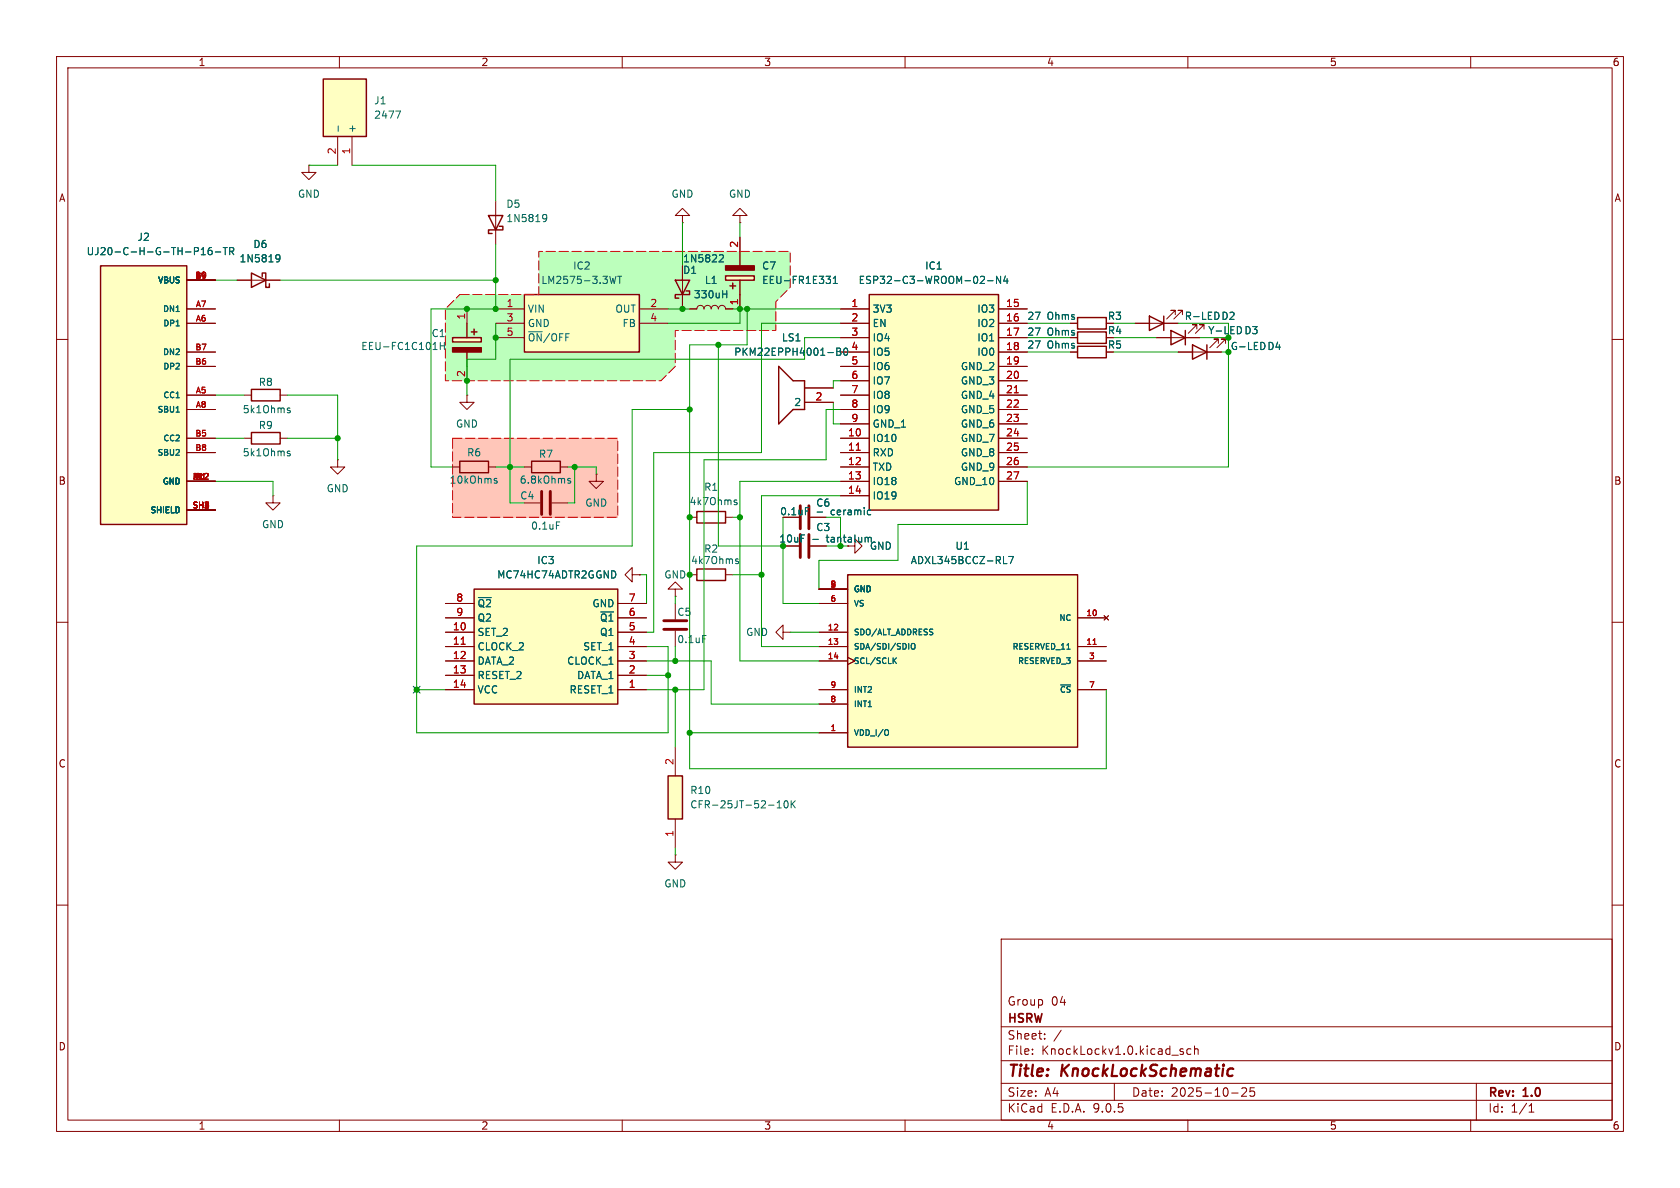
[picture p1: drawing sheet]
<svg xmlns="http://www.w3.org/2000/svg" width="297mm" height="210mm" viewBox="0 0 297 210" stroke-linecap="round" stroke-linejoin="round" font-family="sans-serif">
<g fill="none" stroke="#840000" stroke-width=".18">
<path d="M10 10h277v190h-277zM12 12h273v186h-273zM60 10v2M110 10v2M160 10v2M210 10v2M260 10v2M10 60h2M285 60h2M10 110h2M285 110h2M10 160h2"/>
<path d="M177 166h108v32h-108zM285 160h2M60 198v2M110 198v2M160 198v2M177 194.5h108M177 191.5h108M177 187.5h108M177 181.5h108M182.5 186.3v.1M182.5 185.5v.1M184.7 183.6v.1"/>
<path d="M184.7 182.8v.1M187.6 182.1l-1.3 2M197 191.5v3M208.7 185.8l.5 .2v.2l-.2 .2-.4-.1M208.7 185.5h.5M210 198v2M210.5 185.5l-.4-.1-.3 .3v.4l.2 .2h.5M211.2 185.5l.2-.1 .3 .1 .1 .9M211.2 184.9v1.5M217.7 193.2h1.2M219.5 192.4l.6-.1 .2 .1 .1 .3-.9 1.1h.9M221.7 192.3h-.7v.7l.2-.1h.5l.1 .3-.1 .5-.2 .1-.5-.1"/>
<path d="M260 198v2M261 191.5v6.5M270.3 196.6h.9M270.3 195.5l.4-.4v1.5"/>
</g>
<path d="M217.5 188.9l.5 .1M217.9 190.1l-.2 .1" fill="none" stroke="#840000" stroke-width=".4"/>
<path d="M80 77.5h29.2v13.9h-29.2z" fill="#ffc6b9"/>
<path d="M81.3 52.1h13.9v-7.6h44.5v6.3l-2.5 2.5v5.1h-17.8v6.4l-2.6 2.5h-38.1v-12.7z" fill="#bcffbc"/>
<path d="M189.2 57.2h1.3M189.2 59.7h1.3M189.2 62.2h1.3M59.7 81.3v1.3h1.3l-1.3 1.2-1.3-1.2h1.3M59.7 81.3h.1" fill="none" stroke="#840000" stroke-width=".18"/>
<path d="M190.5 56.1h5.1v2.1h-5.1zM190.5 58.7h5.1v2h-5.1zM190.5 61.2h5.1v2h-5.1z" fill="none" stroke="#840000" stroke-width=".25"/>
<path d="M153.7 52.1h22.8v38.1h-22.8z" fill="#ffffc2"/>
<path d="M153.7 52.1h22.8v38.1h-22.8zM203.2 55.9l2.5 1.3-2.5 1.2zM205.7 55.9v2.5M44.4 68.8h5.1v2.1h-5.1zM44.4 76.5h5.1v2h-5.1zM123.2 100.6h5.1v2h-5.1z" fill="none" stroke="#840000" stroke-width=".25"/>
<g fill="none" stroke="#840000" stroke-width=".18">
<path d="M148.6 54.6h5.1M148.6 57.2h5.1M148.6 59.7h5.1M176.5 54.6h5.1M176.5 57.2h5.1M176.5 59.7h5.1M200.7 57.2h7.6M207.8 55.6v-.7h-.8h.8l-1.6 1.5M209 55.6v-.7h-.7h.7l-1.5 1.5M43.2 69.9h1.2M43.2 77.5h1.2M49.5 69.9h1.3"/>
<path d="M49.5 77.5h1.3M148.6 62.2h5.1M148.6 64.8h5.1M148.6 67.3h5.1M148.6 69.9h5.1M148.6 72.4h5.1M148.6 74.9h5.1M148.6 77.5h5.1M176.5 62.2h5.1M176.5 64.8h5.1M176.5 67.3h5.1M176.5 69.9h5.1"/>
<path d="M176.5 72.4h5.1M176.5 74.9h5.1M176.5 77.5h5.1M148.6 80h5.1M148.6 82.6h5.1M148.6 85.1h5.1M148.6 87.6h5.1M176.5 80h5.1M176.5 82.6h5.1M176.5 85.1h5.1M121.9 101.6h1.3M128.3 101.6h1.2"/>
</g>
<path d="M151.4 79.6h.7M179.3 69.4h.7" fill="none" stroke="#a90000" stroke-width=".18"/>
<path d="M173.5 48.8l.4 .1 .2 .3-.8 .9h.8M174.6 49.6h1M176.9 48.8v1.3l-.7-1.3v1.3M177.7 48.8l-.3 .9h.8M178 49.3v.8M50.8 72.5l.5 .2v.2l-.4 .1M50.8 72.2h.5M50.8 79.8h.5M50.8 80.1l.5 .2v.2l-.4 .1M130.1 99.2l.5 .2-.1 .2h-.3M130.1 98.9h.4" fill="none" stroke="#006464" stroke-width=".18"/>
<path d="M149.9 101.6h40.6v30.5h-40.6z" fill="#ffffc2"/>
<path d="M207 58.4l2.5 1.3-2.5 1.3zM209.5 58.4v2.6M137.7 64.8l2.5 2.5h2v5.1h-2l-2.5 2.5zM81.3 81.5h5.1v2.1h-5.1zM94 81.5h5.1v2.1h-5.1zM149.9 101.6h40.6v30.5h-40.6z" fill="none" stroke="#840000" stroke-width=".25"/>
<g fill="none" stroke="#840000" stroke-width=".18">
<path d="M204.5 59.7h7.6M211.6 58.2v-.8h-.8h.8l-1.5 1.5M212.9 58.2v-.8h-.8h.8l-1.6 1.5M142.2 71.1h5.1M142.2 68.6h5.1M80 82.6h1.3M86.4 82.6h1.2M92.7 88.9h2.8M92.7 82.6h1.3M97.5 88.9h2.8M99.1 82.6h1.2M143.3 91.4h2.7"/>
<path d="M143.3 96.5h2.7M149.9 96.5h1.2v-1.2l1.3 1.2-1.3 1.3v-1.3M119.4 106.7v2.8M119.4 111.5v2.8M144.8 116.8h5.1M144.8 114.3h5.1M144.8 111.8h5.1M144.8 106.7h5.1M144.8 104.1h5.1M149.9 116.2l1.2 .6-1.2 .7M190.5 116.8h5.1M190.5 114.3h5.1"/>
<path d="M190.5 109.2h5.1M195.2 108.8l.8 .8M196 108.8l-.8 .8M144.8 121.9h5.1M144.8 129.5h5.1M144.8 124.5h5.1M190.5 121.9h5.1M119.4 151.1v1.3h1.2l-1.2 1.3-1.3-1.3h1.3M119.4 151.1h.1"/>
</g>
<g fill="none" stroke="#006464" stroke-width=".18">
<path d="M147.9 61.5h.5l.2 .3-.2 .3 .2 .2 .1 .3-.3 .2h-.5zM147.9 62.1h.5M149.9 62l-.1-.3-.2-.2a.68 .68 0 0 0-.5 .7 .68 .68 0 0 0 .5 .6l.2-.1 .1-.4M87.4 84.9l.5 .3-.1 .2h-.3M87.4 84.6h.4M98.4 92.3h.6M100.4 84.8l.5 .4-.2 .2h-.3M100.8 84.6h-.3l-.1 .2M142.4 89.7h.6M143.7 95.3h1M144.4 90.5h1M153.5 95.2l.2-.2h.3v.8"/>
<path d="M153.6 90.2h.3M153.9 90.9l-.3 .1M177.4 99.6h.6M178.3 98.4h.9l-.6 1.2M124.2 112.3h.6M158 116.7l.5 .6M158.5 116.3l-.6 .6M161.2 113.8l.1-.1a.34 .34 0 0 1 .5 .4v.3a.34 .34 0 0 1-.4 .4 .34 .34 0 0 1-.3-.4zM156.9 129l.2 .3-.2 .7M187.5 121.1h1.8"/>
</g>
<path d="M193.2 113.9h.6" fill="none" stroke="#a90000" stroke-width=".18"/>
<path d="M95.8 86.9v4M97.3 86.9v4M141.5 89.4v4.1M141.5 94.5v4.1M143 89.4v4.1M143 94.5v4.1M117.3 109.7h4.1M117.3 111.3h4.1" fill="none" stroke="#840000" stroke-width=".51"/>
<path d="M92.7 52.1h20.3v10.1h-20.3z" fill="#ffffc2"/>
<path d="M92.7 52.1h20.3v10.1h-20.3zM210.8 61l2.6 1.2-2.6 1.3zM213.4 61v2.5" fill="none" stroke="#840000" stroke-width=".25"/>
<path d="M87.6 54.6h5.1M87.6 57.2h5.1M87.6 59.7h5.1M113 54.6h5.1M113 57.2h5.1M208.3 62.2h7.6M215.4 60.7v-.8h-.8h.8l-1.5 1.6M216.7 60.7v-.8h-.8h.8l-1.6 1.6" fill="none" stroke="#840000" stroke-width=".18"/>
<path d="M108.9 48.8l-.3 1.3-.3-.9M109.2 48.8h.7M109.6 48.8v1.3" fill="none" stroke="#006464" stroke-width=".18"/>
<path d="M80 59.7h5.1v.8h-5.1z" fill="#ffffc2"/>
<path d="M86.4 38.1h2.5l-1.3 2.5zM80 59.7h5.1v.8h-5.1zM82.5 57.2v2.5M83.3 58.7h1M83.8 58.2v1M88.3 40h.6v.6h-2.5v.7h.6M82.5 62.2v2.6" fill="none" stroke="#840000" stroke-width=".25"/>
<path d="M80 61.5h5.1v.7h-5.1z" fill="#840000" stroke="#840000" stroke-width=".25"/>
<path d="M87.6 35.6v7.6M82.5 54.6v2.6M82.5 69.9v1.2h1.3l-1.3 1.3-1.2-1.3h1.2M82.5 69.9h.1M82.5 64.8v2.5M105.4 83.8v1.3h1.3l-1.3 1.3-1.3-1.3h1.3M105.4 83.8h.1" fill="none" stroke="#840000" stroke-width=".18"/>
<path d="M96.1 38l.3-.1 .2 .1a.84 .84 0 0 1-.3 1.2h-.2M96.7 38.5l-.3 .2-.3-.1M77.8 60.5v1.3M77.8 61.1h.8M78.6 60.5v1.3" fill="none" stroke="#006464" stroke-width=".18"/>
<path d="M57.1 14h7.7v10.1h-7.7z" fill="#ffffc2"/>
<path d="M57.1 14h7.7v10.1h-7.7z" fill="none" stroke="#840000" stroke-width=".25"/>
<path d="M54.6 29.2v1.3h1.3l-1.3 1.3-1.3-1.3h1.3M54.6 29.2h.1M59.7 24.1v5.1M62.2 24.1v5.1" fill="none" stroke="#840000" stroke-width=".18"/>
<path d="M70 19.6h.8l-.5 1.3M59.8 22.3v.9" fill="none" stroke="#006464" stroke-width=".18"/>
<path d="M17.8 47h15.2v45.7h-15.2z" fill="#ffffc2"/>
<path d="M17.8 47h15.2v45.7h-15.2zM44.4 48.3l2.6 1.2-2.6 1.3zM46.4 48.9v-.6h.6v2.5h.6v-.6M119.4 49.5h2.5l-1.3 2.6zM121.3 51.4h.6v.7h-2.5v.6h.6M123.2 90.4h5.1v2.1h-5.1z" fill="none" stroke="#840000" stroke-width=".25"/>
<g fill="none" stroke="#840000" stroke-width=".18">
<path d="M120.6 38.1h1.3l-1.3-1.3-1.2 1.3h1.2v1.3M120.6 39.4h.1M130.8 38.1h1.3l-1.3-1.3-1.3 1.3h1.3v1.3M130.8 39.4h.1M33 49.5h5.1M33 54.6h5.1M33 57.2h5.1M41.9 49.5h7.6M120.6 47v7.6M121.9 54.6h1.3a.64 .64 0 0 1 .6-.6 .64 .64 0 0 1 .7 .6 .64 .64 0 0 1 .6-.6 .64 .64 0 0 1 .6 .6 .64 .64 0 0 1 .7-.6 .64 .64 0 0 1 .6 .6 .64 .64 0 0 1 .6-.6 .64 .64 0 0 1 .7 .6h1.2M33 62.2h5.1M33 64.8h5.1"/>
<path d="M33 69.9h5.1M33 72.4h5.1M33 77.5h5.1M33 80h5.1M33 85.1h5.1M33 90.2h5.1M48.3 87.6v1.3h1.2l-1.2 1.3-1.3-1.3h1.3M48.3 87.6h.1M121.9 91.4h1.3M128.3 91.4h1.2M119.4 104.1h1.2l-1.2-1.2-1.3 1.2h1.3v1.3M119.4 105.4h.1"/>
</g>
<g fill="none" stroke="#006464" stroke-width=".18">
<path d="M35.6 45h.7M35.6 44.1l.3-.3v1.2M37.4 43.8h-.4a.86 .86 0 0 0 0 1.2l.5-.1v-.4l-.2-.3h-.3l-.2 .3M38.1 44.5h.9M39.5 43.8h.7M39.8 43.8v1.2M40.6 44.4h.6l.1-.2v-.3l-.7-.1v1.2M40.9 44.4l.4 .6M48.9 45.1l.3-.1 .2 .2a.84 .84 0 0 1-.3 1.1h-.2M49.5 45.6l-.3 .2h-.3M127.4 45l.4 .1 .1 .3-.8 .9h.8M127.8 52h.7"/>
<path d="M128.5 51.4v1.2M31.1 72.9h.6M129.8 88.7l.5 .3v.2h-.4M129.8 88.4h.5"/>
</g>
<path d="M128.3 48.8h5v.7h-5z" fill="#ffffc2"/>
<path d="M128.3 48.8h5v.7h-5zM129 50.5h1M129.5 50v1.1M130.8 44.5v2.5M130.8 49.5v2.6" fill="none" stroke="#840000" stroke-width=".25"/>
<path d="M128.3 47h5v.8h-5z" fill="#840000" stroke="#840000" stroke-width=".25"/>
<path d="M130.8 41.9v2.6M130.8 52.1v2.5M138.4 111.8v-1.3l-1.2 1.3 1.2 1.2v-1.2h1.3M139.7 111.8h.1" fill="none" stroke="#840000" stroke-width=".18"/>
<path d="M146 48.8h.8l-.4 .5M146.6 49.3l.2 .3v.3l-.2 .2M147.3 50.1h.7M147.3 49.2l.4-.4v1.3" fill="none" stroke="#006464" stroke-width=".18"/>
<path d="M83.8 104.1h25.4v20.4h-25.4z" fill="#ffffc2"/>
<path d="M83.8 104.1h25.4v20.4h-25.4z" fill="none" stroke="#840000" stroke-width=".25"/>
<g fill="none" stroke="#840000" stroke-width=".18">
<path d="M78.7 119.4h5.1M78.7 116.8h5.1M78.7 114.3h5.1M78.7 111.8h5.1M78.7 109.2h5.1M78.7 106.7h5.1M109.2 119.4h5.1M109.2 116.8h5.1M109.2 114.3h5.1M109.2 111.8h5.1M109.2 109.2h5.1M109.2 106.7h5.1"/>
<path d="M111.8 101.6v-1.3l-1.3 1.3 1.3 1.3v-1.3h1.2M113 101.6h.1M78.7 121.9h5.1M109.2 121.9h5.1"/>
</g>
<path d="M81.5 113.9h.7" fill="none" stroke="#a90000" stroke-width=".18"/>
<path d="M118.1 137.2h2.5v7.6h-2.5z" fill="#ffffc2"/>
<path d="M118.1 137.2h2.5v7.6h-2.5z" fill="none" stroke="#840000" stroke-width=".25"/>
<g fill="none" stroke="#840000" stroke-width=".18">
<path d="M33 54.6h5.1M33 57.2h5.1M33 49.5h5.1M41.9 49.5h2.5M47 49.5h2.5M120.6 47v2.5M120.6 52.1v2.5M121.9 54.6h1.3M128.3 54.6h1.2M130.8 41.9v2.6M130.8 52.1v2.5M148.6 54.6h5.1"/>
<path d="M148.6 57.2h5.1M148.6 59.7h5.1M176.5 54.6h5.1M176.5 57.2h5.1M176.5 59.7h5.1M189.2 57.2h1.3M189.2 59.7h1.3M200.7 57.2h2.5M204.5 59.7h2.5M205.7 57.2h2.6M209.5 59.7h2.6M33 62.2h5.1"/>
<path d="M33 64.8h5.1M33 69.9h5.1M33 72.4h5.1M33 77.5h5.1M142.2 71.1h5.1M142.2 68.6h5.1M148.6 62.2h5.1M148.6 64.8h5.1M148.6 67.3h5.1M148.6 69.9h5.1M148.6 72.4h5.1M148.6 74.9h5.1"/>
<path d="M148.6 77.5h5.1M176.5 62.2h5.1M176.5 64.8h5.1M176.5 67.3h5.1M176.5 69.9h5.1M176.5 72.4h5.1M176.5 74.9h5.1M176.5 77.5h5.1M189.2 62.2h1.3M208.3 62.2h2.5M213.4 62.2h2.5M33 80h5.1"/>
<path d="M33 85.1h5.1M33 90.2h5.1M143.3 91.4h2.7M143.3 96.5h2.7M148.6 80h5.1M148.6 82.6h5.1M148.6 85.1h5.1M148.6 87.6h5.1M176.5 80h5.1M176.5 82.6h5.1M176.5 85.1h5.1M78.7 116.8h5.1"/>
<path d="M78.7 114.3h5.1M78.7 109.2h5.1M78.7 111.8h5.1M78.7 106.7h5.1M78.7 119.4h5.1M109.2 116.8h5.1M109.2 114.3h5.1M109.2 109.2h5.1M109.2 111.8h5.1M109.2 106.7h5.1M109.2 119.4h5.1M113 101.6h.1"/>
<path d="M144.8 116.8h5.1M144.8 114.3h5.1M144.8 111.8h5.1M144.8 106.7h5.1M144.8 104.1h5.1M149.9 116.2l1.2 .6-1.2 .7M190.5 116.8h5.1M190.5 114.3h5.1M190.5 109.2h5.1M195.2 108.8l.8 .8M196 108.8l-.8 .8M78.7 121.9h5.1"/>
<path d="M109.2 121.9h5.1M119.4 132.1v5.1M144.8 121.9h5.1M144.8 129.5h5.1M144.8 124.5h5.1M190.5 121.9h5.1M119.4 144.8v5.1"/>
</g>
<g fill="none" stroke="#006464" stroke-width=".18">
<path d="M35.6 45h.7M35.6 44.1l.3-.3v1.2M37.4 43.8h-.4a.86 .86 0 0 0 0 1.2l.5-.1v-.4l-.2-.3h-.3l-.2 .3M38.1 44.5h.9M39.5 43.8h.7M39.8 43.8v1.2M40.6 44.4h.6l.1-.2v-.3l-.7-.1v1.2M40.9 44.4l.4 .6M48.9 45.1l.3-.1 .2 .2a.84 .84 0 0 1-.3 1.1h-.2M49.5 45.6l-.3 .2h-.3M127.4 45l.4 .1 .1 .3-.8 .9h.8M127.8 52h.7"/>
<path d="M128.5 51.4v1.2M146 48.8h.8l-.4 .5M146.6 49.3l.2 .3v.3l-.2 .2M147.3 50.1h.7M147.3 49.2l.4-.4v1.3M173.5 48.8l.4 .1 .2 .3-.8 .9h.8M174.6 49.6h1M176.9 48.8v1.3l-.7-1.3v1.3M177.7 48.8l-.3 .9h.8M178 49.3v.8M31.1 72.9h.6M147.9 61.5h.5l.2 .3-.2 .3 .2 .2 .1 .3-.3 .2h-.5z"/>
<path d="M147.9 62.1h.5M149.9 62l-.1-.3-.2-.2a.68 .68 0 0 0-.5 .7 .68 .68 0 0 0 .5 .6l.2-.1 .1-.4M142.4 89.7h.6M143.7 95.3h1M144.4 90.5h1M153.5 95.2l.2-.2h.3v.8M153.6 90.2h.3M153.9 90.9l-.3 .1M177.4 99.6h.6M178.3 98.4h.9l-.6 1.2M158 116.7l.5 .6M158.5 116.3l-.6 .6"/>
<path d="M161.2 113.8l.1-.1a.34 .34 0 0 1 .5 .4v.3a.34 .34 0 0 1-.4 .4 .34 .34 0 0 1-.3-.4zM156.9 129l.2 .3-.2 .7M187.5 121.1h1.8M137.4 142.8h.7M137.4 141.9l.4-.4v1.3M138.7 141.7l.2-.2a.68 .68 0 0 1 .4 .7 .68 .68 0 0 1-.4 .6l-.2-.1-.1-.4zM139.9 141.5v1.3M140.1 142.1l.5 .7M140.6 141.5l-.7 .8"/>
</g>
<path d="M81.3 52.1h13.9v-7.6h44.5v6.3l-2.5 2.5v5.1h-17.8v6.4l-2.6 2.5h-38.1v-12.7l2.6-2.5M80 77.5h29.2v13.9h-29.2v-13.9" fill="none" stroke="#f00" stroke-width=".18" stroke-dasharray="1.7 .6"/>
<g fill="none" stroke="#009600" stroke-width=".18">
<path d="M54.6 29.2h5.1M62.2 29.2h25.4v6.4M120.6 39.4v7.6M130.8 39.4v2.5M38.1 49.5h3.8M49.5 49.5h38.1M87.6 43.2v11.4h-11.4v28h3.8M87.6 57.2v6.3h-5.1v6.4M118.1 54.6h3.8M129.5 54.6h19.1M130.8 54.6v2.6h-12.7M132.1 54.6v6.4h-10.2v74.9h73.7v-14"/>
<path d="M148.6 59.7h-6.4v3.8h-52v25.4h2.5M148.6 57.2h-14v22.8h-19v31.8h-1.3M181.6 59.7h7.6M181.6 57.2h7.6M196.8 59.7h7.7M196.8 57.2h3.9M208.3 57.2h8.9v25.4h-35.6M212.1 59.7h5.1M38.1 69.9h5.1M38.1 77.5h5.1M50.8 69.9h8.9v11.4M50.8 77.5h8.9"/>
<path d="M121.9 72.4h-10.1v24.1h-38.1v33h44.4v-15.2h-3.8M127 61v35.5h11.4M147.3 71.1v3.8h1.3M148.6 72.4h-2.6v8.9h-21.5v40.6h-10.2M148.6 67.3h-1.3v1.3M181.6 62.2h7.6M196.8 62.2h11.5M215.9 62.2h1.3M38.1 85.1h10.2v2.5M87.6 82.6h5.1M100.3 82.6h5.1v1.2M101.6 82.6v6.3h-1.3"/>
<path d="M129.5 91.4h1.3M138.4 91.4v15.3h6.4M146 91.4h2.6v5.1M148.6 85.1h-17.8v31.7h14M148.6 87.6h-14v26.7h10.2M181.6 85.1v7.6h-22.9v6.4h-13.9v5M113 101.6h1.3v5.1M114.3 116.8h11.4v7.7h19.1M114.3 119.4h3.8M119.4 105.4v1.3M119.4 114.3v2.5M129.5 101.6h5.1"/>
<path d="M139.7 111.8h5.1M73.7 121.9h5M119.4 121.9v10.2M121.9 129.5h22.9M119.4 149.9v1.2"/>
</g>
<path d="M73.1 121.3l1.2 1.2M74.3 121.3l-1.2 1.2" fill="none" stroke="#000084" stroke-width=".18"/>
<path d="M151.4 79.6h.7M179.3 69.4h.7M81.5 113.9h.7M193.2 113.9h.6" fill="none" stroke="#a90000" stroke-width=".18"/>
<g fill="#009600" stroke="#009600" stroke-width=".18">
<circle cx="148.6" cy="96.5" r=".46"/>
<circle cx="138.4" cy="96.5" r=".46"/>
<circle cx="121.9" cy="101.6" r=".46"/>
<circle cx="130.8" cy="91.4" r=".46"/>
<circle cx="217.2" cy="59.7" r=".46"/>
<circle cx="217.2" cy="62.2" r=".46"/>
<circle cx="87.6" cy="49.5" r=".46"/>
<circle cx="87.6" cy="54.6" r=".46"/>
<circle cx="87.6" cy="59.7" r=".46"/>
<circle cx="134.6" cy="101.6" r=".46"/>
<circle cx="101.6" cy="82.6" r=".46"/>
<circle cx="82.5" cy="54.6" r=".46"/>
<circle cx="82.5" cy="67.3" r=".46"/>
<circle cx="59.7" cy="77.5" r=".46"/>
<circle cx="90.2" cy="82.6" r=".46"/>
<circle cx="127" cy="61" r=".46"/>
<circle cx="121.9" cy="72.4" r=".46"/>
<circle cx="121.9" cy="91.4" r=".46"/>
<circle cx="120.6" cy="54.6" r=".46"/>
<circle cx="132.1" cy="54.6" r=".46"/>
<circle cx="130.8" cy="54.6" r=".46"/>
<circle cx="119.4" cy="116.8" r=".46"/>
<circle cx="118.1" cy="119.4" r=".46"/>
<circle cx="119.4" cy="121.9" r=".46"/>
<circle cx="121.9" cy="129.5" r=".46"/>
<circle cx="73.7" cy="121.9" r=".46"/>
</g>
<g font-size="2.8" fill="#840000">
<text x="178" y="190.9">Title:</text>
<text x="187.7" y="190.9">KnockLockSchematic</text>
</g>
<g font-size="2.1" fill="#840000">
<text x="178" y="178">Group</text>
<text x="185.8" y="178">04</text>
<text x="178" y="184">Sheet:</text>
<text x="178" y="181.2">HSRW</text>
<text x="178" y="186.7">File:</text>
<text x="184.1" y="186.7">KnockLockv1.0.kicad_sch</text>
<text x="178" y="196.9">KiCad</text>
<text x="178" y="194.1">Size:</text>
<text x="184.7" y="194.1">A4</text>
<text x="185.7" y="196.9">E.D.A.</text>
<text x="193.3" y="196.9">9.0.5</text>
<text x="200" y="194.1">Date:</text>
<text x="207" y="194.1">2025-10-25</text>
<text x="263" y="194.3">Rev:</text>
<text x="263" y="196.9">Id:</text>
<text x="267.1" y="196.9">1/1</text>
<text x="269.4" y="194.3">1.0</text>
</g>
<g font-size="1.8" fill="#840000">
<text x="35" y="11.9">1</text>
<text x="85" y="11.9">2</text>
<text x="135" y="11.9">3</text>
<text x="185" y="11.9">4</text>
<text x="235" y="11.9">5</text>
<text x="285" y="11.9">6</text>
<text x="10.3" y="35.9">A</text>
<text x="285.3" y="35.9">A</text>
<text x="195.8" y="56.7">R3</text>
<text x="195.8" y="59.3">R4</text>
<text x="195.8" y="61.8">R5</text>
<text x="10.3" y="85.9">B</text>
<text x="285.3" y="85.9">B</text>
<text x="137.8" y="91.3">0.1uF</text>
<text x="137.7" y="96.1">10uF</text>
<text x="10.3" y="135.9">C</text>
<text x="285.3" y="135.9">C</text>
<text x="10.3" y="185.9">D</text>
<text x="285.3" y="185.9">D</text>
<text x="35" y="199.9">1</text>
<text x="85" y="199.9">2</text>
<text x="135" y="199.9">3</text>
<text x="185" y="199.9">4</text>
<text x="235" y="199.9">5</text>
<text x="285" y="199.9">6</text>
</g>
<g font-size="1.8" fill="#006464">
<text x="63.1" y="23.6" transform="rotate(-90 63.1 23.6)">+</text>
<text x="66" y="18.6">J1</text>
<text x="66" y="21.2">2477</text>
<text x="52.6" y="35.2">GND</text>
<text x="118.6" y="35.2">GND</text>
<text x="128.8" y="35.2">GND</text>
<text x="89.4" y="36.9">D5</text>
<text x="89.4" y="39.5">1N5819</text>
<text x="15.2" y="45.3">UJ20-C-H-G-TH-P16-TR</text>
<text x="24.2" y="42.8">J2</text>
<text x="42.2" y="46.6">1N5819</text>
<text x="44.7" y="44">D6</text>
<text x="101.2" y="47.9">IC2</text>
<text x="120.7" y="46.6">1N5822</text>
<text x="134.6" y="47.9">C7</text>
<text x="163.5" y="47.9">IC1</text>
<text x="95.6" y="50.4">LM2575-3.3WT</text>
<text x="120.7" y="48.6">D1</text>
<text x="122.6" y="52.9">330uH</text>
<text x="124.5" y="50.4">L1</text>
<text x="134.6" y="50.4">EEU-FR1E331</text>
<text x="151.7" y="50.4">ESP32-C3-WROOM-02-N4</text>
<text x="76.2" y="59.8">C1</text>
<text x="93.2" y="55.5">VIN</text>
<text x="93.2" y="58">GND</text>
<text x="108.7" y="55.5">OUT</text>
<text x="110" y="58">FB</text>
<text x="154.2" y="55.5">3V3</text>
<text x="154.2" y="58">EN</text>
<text x="172.7" y="55.5">IO3</text>
<text x="172.7" y="58">IO2</text>
<text x="181.5" y="56.7">27</text>
<text x="181.5" y="59.5">27</text>
<text x="185.1" y="56.7">Ohms</text>
<text x="185.1" y="59.5">Ohms</text>
<text x="209.4" y="56.7">R-LED D2</text>
<text x="213.5" y="59.3">Y-LED D3</text>
<text x="63.8" y="62.1">EEU-FC1C101H</text>
<text x="93.2" y="60.6">~{ON}/OFF</text>
<text x="129.7" y="63.1">PKM22EPPH4001-B0</text>
<text x="138.1" y="60.6">LS1</text>
<text x="150.4" y="62">4</text>
<text x="154.2" y="60.6">IO4</text>
<text x="154.2" y="63.1">IO5</text>
<text x="154.2" y="65.6">IO6</text>
<text x="169.8" y="65.6">GND_2</text>
<text x="172.7" y="60.6">IO1</text>
<text x="172.7" y="63.1">IO0</text>
<text x="181.5" y="61.8">27</text>
<text x="185.1" y="61.8">Ohms</text>
<text x="217.5" y="62.1">G-LED D4</text>
<text x="45.6" y="68.4">R8</text>
<text x="140.3" y="72">2</text>
<text x="154.2" y="68.2">IO7</text>
<text x="154.2" y="70.7">IO8</text>
<text x="169.8" y="68.2">GND_3</text>
<text x="169.8" y="70.7">GND_4</text>
<text x="42.8" y="73.3">5k1Ohms</text>
<text x="45.6" y="76">R9</text>
<text x="80.5" y="75.8">GND</text>
<text x="154.2" y="73.3">IO9</text>
<text x="154.2" y="75.8">GND_1</text>
<text x="169.8" y="73.3">GND_5</text>
<text x="169.8" y="75.8">GND_6</text>
<text x="42.8" y="80.9">5k1Ohms</text>
<text x="82.5" y="80.9">R6</text>
<text x="95.2" y="81.1">R7</text>
<text x="154.2" y="78.3">IO10</text>
<text x="154.2" y="80.9">RXD</text>
<text x="154.2" y="83.4">TXD</text>
<text x="169.8" y="78.3">GND_7</text>
<text x="169.8" y="80.9">GND_8</text>
<text x="169.8" y="83.4">GND_9</text>
<text x="57.7" y="87.2">GND</text>
<text x="79.4" y="85.7">10kOhms</text>
<text x="91.8" y="85.7">6.8kOhms</text>
<text x="91.9" y="88.5">C4</text>
<text x="103.4" y="89.8">GND</text>
<text x="121.8" y="89.5">4k7Ohms</text>
<text x="124.4" y="87">R1</text>
<text x="144.2" y="89.8">C6</text>
<text x="154.2" y="86">IO18</text>
<text x="154.2" y="88.5">IO19</text>
<text x="168.6" y="86">GND_10</text>
<text x="46.2" y="93.6">GND</text>
<text x="93.8" y="93.8">0.1uF</text>
<text x="144.2" y="94.1">C3</text>
<text x="147" y="91.3">ceramic</text>
<text x="94.9" y="99.9">IC3</text>
<text x="122.1" y="99.9">4k7Ohms</text>
<text x="124.4" y="97.9">R2</text>
<text x="146.2" y="96.1">tantalum</text>
<text x="153.7" y="97.4">GND</text>
<text x="160.9" y="99.9">ADXL345BCCZ-RL7</text>
<text x="168.8" y="97.4">U1</text>
<text x="84.3" y="107.5">~{Q2}</text>
<text x="87.8" y="102.5">MC74HC74ADTR2G GND</text>
<text x="104.6" y="107.5">GND</text>
<text x="117.3" y="102.5">GND</text>
<text x="84.3" y="112.6">SET_2</text>
<text x="84.3" y="110.1">Q2</text>
<text x="106" y="112.6">Q1</text>
<text x="106" y="110.1">~{Q1}</text>
<text x="119.6" y="109.1">C5</text>
<text x="119.6" y="113.9">0.1uF</text>
<text x="131.8" y="112.6">GND</text>
<text x="84.3" y="117.7">DATA_2</text>
<text x="84.3" y="115.2">CLOCK_2</text>
<text x="100.2" y="117.7">CLOCK_1</text>
<text x="103" y="115.2">SET_1</text>
<text x="84.3" y="122.8">VCC</text>
<text x="84.3" y="120.2">RESET_2</text>
<text x="100.6" y="122.8">RESET_1</text>
<text x="101.9" y="120.2">DATA_1</text>
<text x="121.9" y="140.6">R10</text>
<text x="121.9" y="143.1">CFR-25JT-52-10K</text>
<text x="117.3" y="157.1">GND</text>
</g>
<g font-size="1.8" fill="#a90000">
<text x="59.4" y="27.4" transform="rotate(-90 59.4 27.4)">2</text>
<text x="62" y="27.4" transform="rotate(-90 62 27.4)">1</text>
<text x="130.6" y="43.9" transform="rotate(-90 130.6 43.9)">2</text>
<text x="82.3" y="56.6" transform="rotate(-90 82.3 56.6)">1</text>
<text x="89.5" y="54.4">1</text>
<text x="89.5" y="56.9">3</text>
<text x="89.5" y="59.4">5</text>
<text x="114.9" y="54.4">2</text>
<text x="114.9" y="56.9">4</text>
<text x="130.6" y="54" transform="rotate(-90 130.6 54)">1</text>
<text x="150.4" y="54.4">1</text>
<text x="150.4" y="56.9">2</text>
<text x="150.4" y="59.4">3</text>
<text x="177.8" y="54.4">15</text>
<text x="177.8" y="56.9">16</text>
<text x="177.8" y="59.4">17</text>
<text x="150.4" y="64.5">5</text>
<text x="177.8" y="62">18</text>
<text x="177.8" y="64.5">19</text>
<text x="82.3" y="66.7" transform="rotate(-90 82.3 66.7)">2</text>
<text x="144.1" y="70.9">2</text>
<text x="150.4" y="67.1">6</text>
<text x="150.4" y="69.6">7</text>
<text x="177.8" y="67.1">20</text>
<text x="177.8" y="69.6">21</text>
<text x="149.8" y="77.2">10</text>
<text x="150.4" y="72.1">8</text>
<text x="150.4" y="74.7">9</text>
<text x="177.8" y="72.1">22</text>
<text x="177.8" y="74.7">23</text>
<text x="177.8" y="77.2">24</text>
<text x="149.8" y="79.8">11</text>
<text x="149.8" y="82.3">12</text>
<text x="177.8" y="79.8">25</text>
<text x="177.8" y="82.3">26</text>
<text x="149.8" y="84.8">13</text>
<text x="149.8" y="87.4">14</text>
<text x="177.8" y="84.8">27</text>
<text x="80.6" y="106.4">8</text>
<text x="111.1" y="106.4">7</text>
<text x="80" y="111.5">10</text>
<text x="80.6" y="109">9</text>
<text x="111.1" y="111.5">5</text>
<text x="111.1" y="109">6</text>
<text x="80" y="119.1">13</text>
<text x="80" y="116.6">12</text>
<text x="80" y="114">11</text>
<text x="111.1" y="119.1">2</text>
<text x="111.1" y="116.6">3</text>
<text x="111.1" y="114">4</text>
<text x="80" y="121.7">14</text>
<text x="111.1" y="121.7">1</text>
<text x="119.1" y="135.3" transform="rotate(-90 119.1 135.3)">2</text>
<text x="119.1" y="148" transform="rotate(-90 119.1 148)">1</text>
</g>
<g font-size="1.4" fill="#006464">
<text x="27.8" y="50.3">VBUS</text>
<text x="28.7" y="55.3">DN1</text>
<text x="28.8" y="57.9">DP1</text>
<text x="28.7" y="63">DN2</text>
<text x="28.8" y="65.5">DP2</text>
<text x="28.8" y="70.6">CC1</text>
<text x="27.7" y="73.1">SBU1</text>
<text x="27.7" y="80.7">SBU2</text>
<text x="28.8" y="78.2">CC2</text>
<text x="28.7" y="85.8">GND</text>
<text x="26.5" y="90.9">SHIELD</text>
<text x="150.9" y="107.4">VS</text>
<text x="150.9" y="104.9">GND</text>
<text x="150.9" y="112.5">SDO/ALT_ADDRESS</text>
<text x="187.1" y="110">NC</text>
<text x="150.9" y="117.6">SCL/SCLK</text>
<text x="150.9" y="115">SDA/SDI/SDIO</text>
<text x="178.9" y="115">RESERVED_11</text>
<text x="179.8" y="117.6">RESERVED_3</text>
<text x="150.9" y="125.2">INT1</text>
<text x="150.9" y="122.7">INT2</text>
<text x="187.2" y="122.7">~{CS}</text>
<text x="150.9" y="130.3">VDD_I/O</text>
</g>
<g font-size="1.4" fill="#a90000">
<text x="34.4" y="49.3">B4</text>
<text x="34.5" y="54.4">A7</text>
<text x="34.5" y="56.9">A6</text>
<text x="34.4" y="62">B7</text>
<text x="34.4" y="64.5">B6</text>
<text x="34.5" y="69.6">A5</text>
<text x="34.4" y="77.2">B5</text>
<text x="34.5" y="72.1">A8</text>
<text x="34.4" y="79.8">B8</text>
<text x="33.9" y="89.9">SH1</text>
<text x="34" y="84.8">B12</text>
<text x="34" y="84.8">AB1</text>
<text x="34.5" y="84.8">A</text>
<text x="35.9" y="89.9">2</text>
<text x="146.7" y="106.4">6</text>
<text x="146.7" y="103.9">2</text>
<text x="146.2" y="111.5">12</text>
<text x="191.9" y="109">10</text>
<text x="146.2" y="116.6">14</text>
<text x="146.2" y="114">13</text>
<text x="191.9" y="114">11</text>
<text x="192.4" y="116.6">3</text>
<text x="146.7" y="124.2">8</text>
<text x="146.7" y="121.7">9</text>
<text x="192.4" y="121.7">7</text>
<text x="146.7" y="129.3">1</text>
</g>
</svg>
